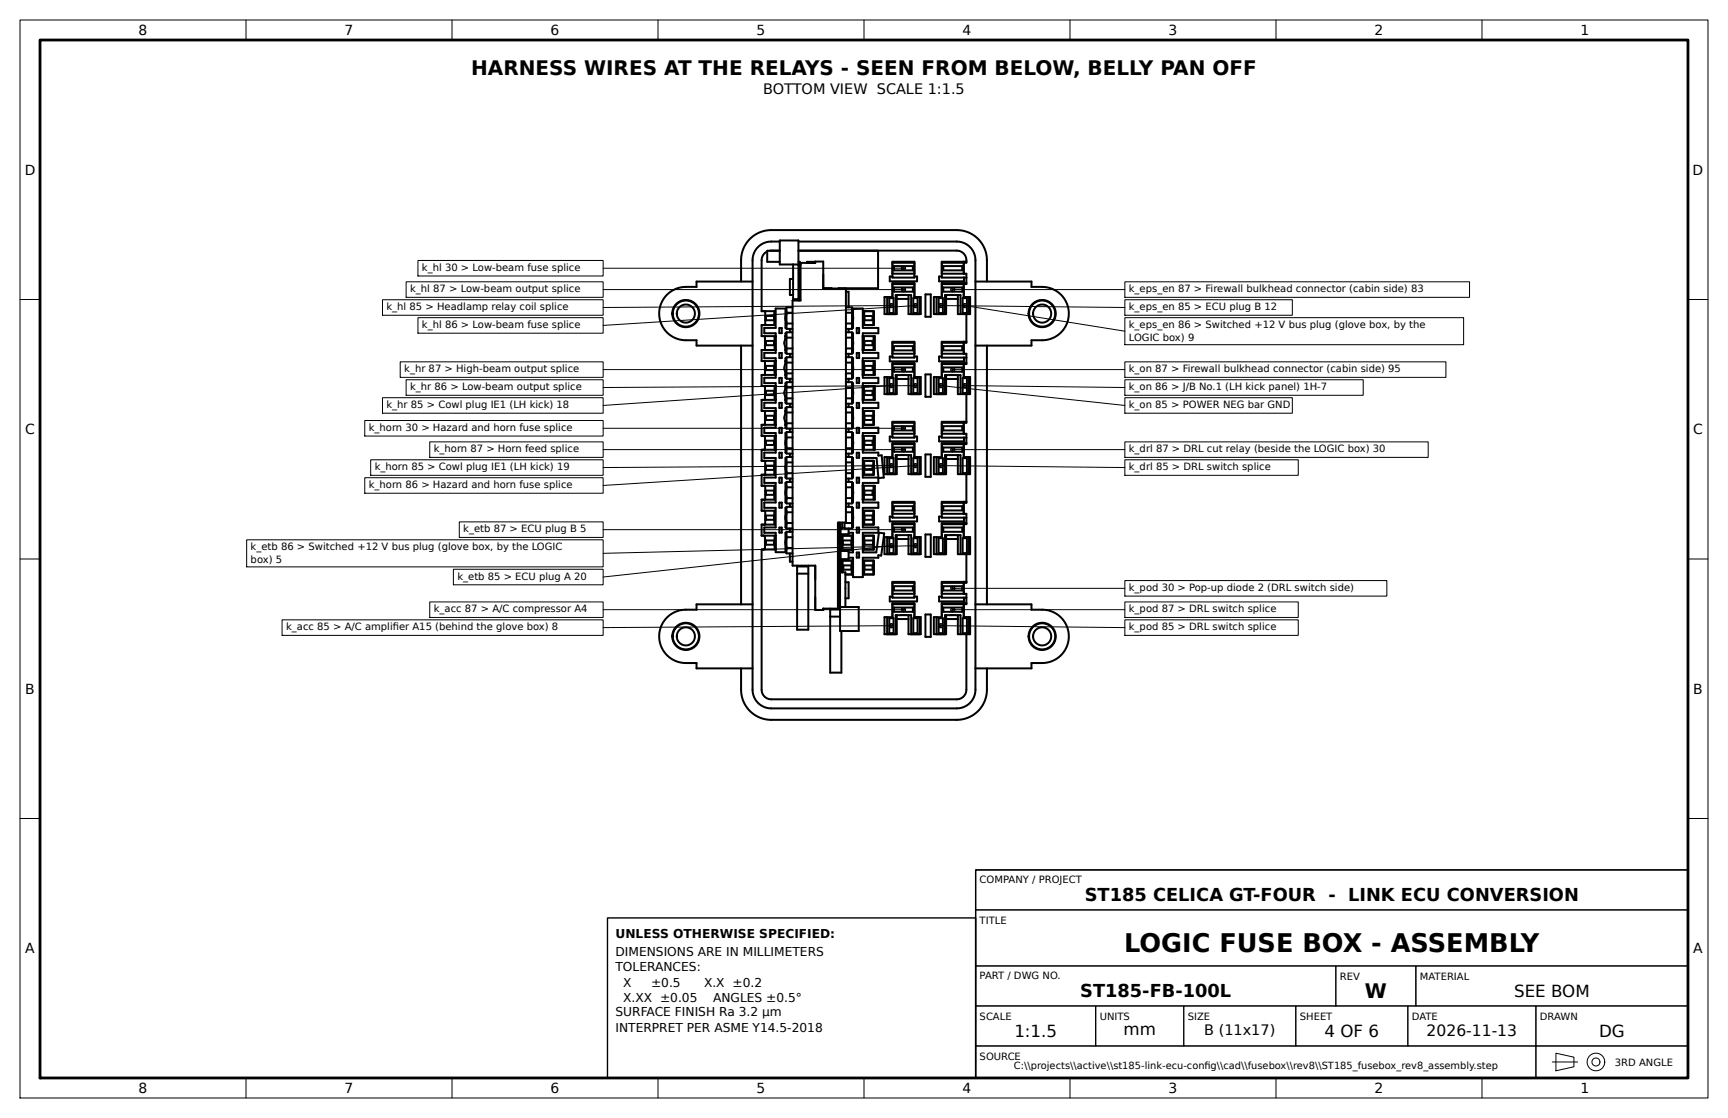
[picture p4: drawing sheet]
<svg xmlns="http://www.w3.org/2000/svg" width="432mm" height="279mm" viewBox="0 0 432 279" stroke-linecap="round" stroke-linejoin="round" font-family="sans-serif">
<g fill="none" stroke="#000" stroke-width=".5">
<path d="M185.2 70.4v-5.4a7.5 7.5 0 0 1 7.5-7.5h46.4a7.5 7.5 0 0 1 7.5 7.5v5.4M188 70.4h-13.9v1.3h-2.7a6.7 6.7 0 0 0-6.7 6.7 6.7 6.7 0 0 0 6.7 6.6h2.7v1.4h13.9M191.1 77.8h.1M191.2 77.8v3.4M191.3 79h2.1v1h-2.1zM191.4 79v1M191.7 62.9a2.4 2.4 0 0 0-1.4 2.1v12.8h3.4v3.4h-3.4v2.8h3.6v3.5h-3.6v2.7h3.6v3.5h-3.6v2.8h3.6v3.4h-3.6v2.8h3.6v3.5h-3.6v2.7h3.6v3.5h-3.6v2.8h3.4v3.4h-3.4v2.8h3.4v3.5h-3.4v2.7h3.4v3.5h-3.4v2.8h3.6v3.4h-3.6v35.1a2.4 2.4 0 0 0 2.4 2.4h46.4a2.4 2.4 0 0 0 2.4-2.4v-13.9M192.7 62.6l-.4 .1M193.5 77.8v3.4M194.8 60.4h-2.1a4.7 4.7 0 0 0-4.7 4.6v107.4a4.7 4.7 0 0 0 4.7 4.6h46.4a4.7 4.7 0 0 0 4.7-4.6v-107.4a4.7 4.7 0 0 0-4.7-4.6h-39.6M194.8 62.7h-3.1v2.7h3.1M196.3 79.1v-2h-2.5v4.8h-2.8v1.4h2.8v.7"/>
<path d="M196.3 79.9v2h.2M196.5 78.6a1.53 1.53 0 0 0 0 1.8M196.5 77.8v.9M196.5 78.2h1.5M198 76.8h-1.5v5.4h1.5M198.2 66.1h-3.4v-6h4.7v15M198.2 66.1v8.7h1.3M198.2 69.7h-.8v4h.8M198.2 66.1h1.3M199.5 62.7l39.6-.1a2.5 2.5 0 0 1 2.4 3.1h-6.2M199.5 65.4h.4v.6M199.9 65.7h-.2v9.4"/>
<path d="M200 66l-.5 .2h.5M203.7 65.4h-2v.3M205.7 68.6v3.5M205.7 72.1v-6.7h-2v.3h-3.7v9.4h-2v66.3h5.7v11h2v-.3h4.2M205.7 72l2.1 .1M205.7 72.1h5.7v58.5h-2v21.5M211.4 72.9h.6v3.9M211.4 76.8h1.5v5.4h-1.5M211.4 78.2h1.5M212.9 78.6l.3 .8-.3 1M212.9 77.8l.1 .9M213.2 79.1v-2h2.4v4.8h3.9v1.4h-3.9v.7"/>
<path d="M213.2 79.9v2h-.3M215.8 77.8h2.6v3.4h-2.6zM215.9 77.8v3.4M216 79h2.1v1h-2.1zM218 79v1M218.2 77.8v3.4M219.4 62.7v9.3l-9.8 .1M221.7 74.2v4.3M222.2 74.5h1.1v3.7h-1.1zM223 65.4h5.5v4h-5.5zM223 69.1h-.7v1.2h6.9v-1.2h-.7M223 65.7h5.5"/>
<path d="M223 68.4h5.5M223 71h5.5M223.4 66.5h4.7v1.1h-4.7zM223.4 71.8h4.7v1.1h-4.7zM223.8 78.5v-4.8h3.9v4.8M224.1 73.7v4.8h-3.1v-4.3h2v-3.5h5.5v3.5h1.6v4.3h-3.1v-4.8M224.1 74.7h2.9M225.2 73.7h.1M226.3 73.7h.1M228.2 74.5h1.1v3.7h-1.1zM229.8 74.2v4.3M231.3 73.6h1.3v5.6h-1.3z"/>
<path d="M234 74.2v4.3M234.6 74.5h1v3.7h-1zM235.3 68.4h6.2v2.6h-.7v3.2h1.6v4.3h-3.1v-4.8M235.3 69.1h-.6v1.2h6.2v-.9M235.3 71h5.5M235.7 66.5h4.8v1.1h-4.8zM235.7 71.8h4.8v1.1h-4.8zM236.1 78.5v-4.8h3.9v4.8M236.4 74.7h2.9M237.5 73.7h.1M238.6 73.7h.1M240.6 74.5h1v3.7h-1z"/>
<path d="M240.8 65.4h.1M240.8 65.7v2.7M240.8 70.7h.1M241.5 65.4h-6.2v4h6.2M241.5 70.7h-6.2v3.5h-2v4.3h3.1v-4.8M241.5 78.5v7.2h-6.2M242.1 74.2v4.3M243.8 70.4h14v1.3h2.6a6.7 6.7 0 0 1 6.7 6.7 6.7 6.7 0 0 1-6.7 6.6h-2.6v1.4h-14M185.2 86.4v64.6M190.8 84h.1M190.8 87.5h.1M190.8 90.2h.1"/>
<path d="M190.8 93.7h.1M190.8 96.5h.1M190.8 99.9h.1M191.1 81.2h.1M191.2 84v3.5M191.2 90.2v3.5M191.2 96.5v3.4M191.3 97.7h2.1v1h-2.1zM191.3 91.4h2.1v1.1h-2.1zM191.3 85.2h2.1v1.1h-2.1zM191.4 85.2v1.1M191.4 91.4v1.1"/>
<path d="M191.4 97.7v1M193.6 84v3.5M193.6 90.2v3.5M193.6 96.5v3.4M193.8 87.5v.7h-2.8v1.3h2.8v.7M193.8 93.7v.7h-2.8v1.3h2.8v.8M193.8 99.9v.8h-2.8v1.3h2.8v.7M194.7 88.2h.7v1.3h-.7zM194.7 82h.7v1.3h-.7zM194.7 94.5h.7v1.2h-.7zM196.2 92.8v.9h.3M196.2 99.1v.8h.3"/>
<path d="M196.2 86.6v.9h.3M196.3 87.5v.7h.2M196.3 93.7v.7h.2M196.3 99.9v.8h.2M196.5 80.3v.9M196.5 80.8h1.5M196.5 84.5a1.77 1.77 0 0 0 0 2.5M196.5 90.7a1.77 1.77 0 0 0 0 2.5M196.5 96.9a1.77 1.77 0 0 0 0 2.6M196.5 96.5h-.3v.8M196.5 90.2h-.3v.9M196.5 84h-.3v.9"/>
<path d="M196.5 83.3h-.2v.7M196.5 89.5h-.2v.7M196.5 95.7h-.2v.8M196.5 84.4h1.5M196.5 87.1h1.5M196.5 90.6h1.5M196.5 93.3h1.5M196.5 96.9h1.5M196.5 99.5h1.5M197.4 82.2v.8M197.4 88.4v.9M197.4 94.7v.8"/>
<path d="M198 83h-1.5v5.4h1.5M198 89.3h-1.5v5.4h1.5M198 95.5h-1.5v5.4h1.5M211.4 83h1.5v5.4h-1.5M211.4 80.8h1.5M211.4 84.4h1.5M211.4 87.1h1.5M211.4 89.3h1.5v5.4h-1.5M211.4 90.6h1.5M211.4 93.3h1.5M211.4 95.5h1.5v5.4h-1.5M211.4 96.9h1.5"/>
<path d="M211.4 99.5h1.5M212 82.2v.8M212 88.4v.9M212 94.7v.8M212.9 84.8l.3 .8-.3 1.1M212.9 91l.3 .8-.3 1.1M212.9 97.3l.3 .8-.3 1M212.9 96.5l.1 .9M212.9 90.2l.1 1M212.9 84l.1 .9M212.9 95.7h.3v2.1M212.9 89.5h.3v2.1"/>
<path d="M212.9 83.3h.3v2M213 92.8l-.1 .9M213 99l-.1 .9M213 86.5l-.1 1M213 80.3l-.1 .9M213.2 98.6v2.1h-.3M213.2 92.4v2h-.3M213.2 86.1v2.1h-.3M214.1 88.2h.6v1.3h-.6zM214.1 82h.6v1.3h-.6zM214.1 94.5h.6v1.2h-.6zM215.5 90.2h3.1v3.5h-3.1z"/>
<path d="M215.5 96.5h3.1v3.4h-3.1zM215.5 84h3.1v3.5h-3.1zM215.6 87.5v.7h3.9v1.3h-3.9v.7M215.6 93.7v.7h3.9v1.3h-3.9v.8M215.6 99.9v.8h3.9v1.3h-3.9v4.9h3.9v1.3h-3.9v.7M215.9 84v3.5M215.9 90.2v3.5M215.9 96.5v3.4M216 85.2h2.1v1.1h-2.1zM216 91.4h2.1v1.1h-2.1zM216 97.7h2.1v1h-2.1zM218 85.2v1.1"/>
<path d="M218 91.4v1.1M218 97.7v1M218.3 84v3.5M218.3 90.2v3.5M218.3 96.5v3.4M221.7 94.2v4.3M222.2 94.5h1.1v3.7h-1.1zM223 85.4h5.5v4h-5.5zM223 89.1h-.7v1.2h6.9v-1.2h-.7M223 85.7h5.5M223 88.4h5.5M223 91h5.5"/>
<path d="M223.4 86.5h4.7v1.1h-4.7zM223.4 91.8h4.7v1.1h-4.7zM223.8 98.5v-4.8h3.9v4.8M224.1 93.7v4.8h-3.1v-4.3h2v-3.5h5.5v3.5h1.6v4.3h-3.1v-4.8M224.1 94.7h2.9M225.2 93.7h.1M226.3 93.7h.1M228.2 94.5h1.1v3.7h-1.1zM229.8 94.2v4.3M231.3 93.6h1.3v5.6h-1.3zM234 94.2v4.3M234.6 94.5h1v3.7h-1z"/>
<path d="M235.3 89.1h-.6v1.2h6.2v-.9M235.3 88.4h6.2v2.6h-6.2M235.7 86.5h4.8v1.1h-4.8zM235.7 91.8h4.8v1.1h-4.8zM236.1 98.5v-4.8h3.9v4.8M236.4 94.7h2.9M237.5 93.7h.1M238.6 93.7h.1M240.6 94.5h1v3.7h-1zM240.8 85.4h.1M240.8 85.7v2.7M240.8 89.4h.1"/>
<path d="M240.8 90.7h.1M240.8 91v3.2h1.6v4.3h-3.1v-4.8M241.5 85.4h-6.2v4h6.2M241.5 90.7h-6.2v3.5h-2v4.3h3.1v-4.8M241.5 98.5v7.2h-6.2M242.1 94.2v4.3M246.6 86.4v64.6M190.8 102.7h.1M190.8 108.9h.1M190.8 112.4h.1M191.1 118.6h.1M191.2 102.7v3.5"/>
<path d="M191.2 108.9v3.5M191.2 115.2v3.4M191.3 116.4h2.1v1h-2.1zM191.3 110.1h2.1v1.1h-2.1zM191.3 103.9h2.1v1.1h-2.1zM191.4 103.9v1.1M191.4 110.1v1.1M191.4 116.4v1M193.5 115.2v3.4M193.6 102.7v3.5M193.6 108.9v3.5M193.8 112.4v.7h-2.8v1.4h2.8v4.9h-2.8v1.3h2.8v4.9h-2.8v1.3h2.8v4.9h-2.8v1.4h2.8v.7"/>
<path d="M193.8 106.2v.7h-2.8v1.3h2.8v.7M194.7 113.1h.7v1.3h-.7zM194.7 106.9h.7v1.3h-.7zM194.7 100.7h.7v1.3h-.7zM194.7 119.4h.7v1.3h-.7zM196.2 105.3v.9h.3M196.3 111.1v2h.2M196.3 117.3v2.1h.2M196.3 106.2v.7h.2M196.5 117.7v.9M196.5 111.5v.9M196.5 109.7a1.53 1.53 0 0 0 0 1.9"/>
<path d="M196.5 116a1.53 1.53 0 0 0 0 1.8M196.5 118.2h1.5M196.5 108.9v1M196.5 115.2v.9M196.5 114.5h-.2v2M196.5 108.2h-.2v2.1M196.5 109.3h1.5M196.5 112h1.5M196.5 115.6h1.5M196.5 103.2a1.77 1.77 0 0 0 0 2.5M196.5 102.7h-.3v.9M196.5 102h-.2v.7"/>
<path d="M196.5 103.1h1.5M196.5 105.8h1.5M197.4 100.9v.8M197.4 107.1v.9M197.4 113.4v.8M197.4 119.6v.8M198 101.7h-1.5v5.4h1.5M198 108h-1.5v5.4h1.5M198 114.2h-1.5v5.4h1.5M211.4 118.2h1.5M211.4 101.7h1.5v5.4h-1.5M211.4 103.1h1.5"/>
<path d="M211.4 105.8h1.5M211.4 108h1.5v5.4h-1.5M211.4 109.3h1.5M211.4 112h1.5M211.4 114.2h1.5v5.4h-1.5M211.4 115.6h1.5M212 100.9v.8M212 107.1v.9M212 113.4v.8M212 119.6v.8M212.9 103.5l.3 .8-.3 1.1M212.9 109.7l.3 .8-.3 1.1"/>
<path d="M212.9 116l.3 .8-.3 1M212.9 108.9l.1 1M212.9 102.7l.1 .9M212.9 115.2l.1 .9M212.9 114.5h.3v2M212.9 108.2h.3v2.1M212.9 102h.3v2M213 117.7l-.1 .9M213 111.5l-.1 .9M213 105.2l-.1 1M213.2 111.1v2h-.3M213.2 117.3v2.1h-.3"/>
<path d="M213.2 104.8v2.1h-.3M214.1 113.1h.6v1.3h-.6zM214.1 106.9h.6v1.3h-.6zM214.1 100.7h.6v1.3h-.6zM214.1 119.4h.6v1.3h-.6zM215.5 108.9h3.1v3.5h-3.1zM215.6 112.4v.7h3.9v.8l.8-.1 .5 5.6-1.3 .1-.5-5h-3.4v4.9h3.9v1.3h-3.9v.7M215.8 115.2h2.6v3.4h-2.6zM215.8 102.7h2.6v3.5h-2.6zM215.9 108.9v3.5M215.9 102.7v3.5M215.9 115.2v3.4"/>
<path d="M216 103.9h2.1v1.1h-2.1zM216 110.1h2.1v1.1h-2.1zM216 116.4h2.1v1h-2.1zM218 103.9v1.1M218 110.1v1.1M218 116.4v1M218.2 102.7v3.5M218.2 115.2v3.4M218.3 108.9v3.5M221.7 114.2v4.3M222.2 114.5h1.1v3.7h-1.1zM223 105.4h5.5v4h-5.5z"/>
<path d="M223 109.1h-.7v1.2h6.9v-1.2h-.7M223 105.7h5.5M223 108.4h5.5M223 111h5.5M223.4 106.5h4.7v1.1h-4.7zM223.4 111.8h4.7v1.1h-4.7zM223.8 118.5v-4.8h3.9v4.8M224.1 113.7v4.8h-3.1v-4.3h2v-3.5h5.5v3.5h1.6v4.3h-3.1v-4.8M224.1 114.7h2.9M225.2 113.7h1.1M228.2 114.5h1.1v3.7h-1.1zM229.8 114.2v4.3"/>
<path d="M231.3 113.6h1.3v5.6h-1.3zM234 114.2v4.3M234.6 114.5h1v3.7h-1zM235.3 109.1h-.6v1.2h6.2v-.9M235.3 108.4h6.2v2.6h-6.2M235.7 106.5h4.8v1.1h-4.8zM235.7 111.8h4.8v1.1h-4.8zM236.1 118.5v-4.8h3.9v4.8M236.4 114.7h2.9M240.6 114.5h1v3.7h-1zM240.8 105.4h.1M240.8 105.7v2.7"/>
<path d="M240.8 109.4h.1M240.8 110.7h.1M240.8 111v3.2h1.6v4.3h-3.1v-4.8M241.5 118.5v7.2h-.7v2.7M241.5 105.4h-6.2v4h6.2M241.5 110.7h-6.2v3.5h-2v4.3h3.1v-4.8M242.1 114.2v4.3M190.8 133.9h.1M190.8 137.3h.1M191.1 121.4h.1M191.1 124.9h.1M191.1 127.6h.1"/>
<path d="M191.1 131.1h.1M191.2 133.9v3.4M191.2 121.4v3.5M191.2 127.6v3.5M191.3 135.1h2.1v1h-2.1zM191.3 128.8h2.1v1.1h-2.1zM191.3 122.6h2.1v1.1h-2.1zM191.4 122.6v1.1M191.4 128.8v1.1M191.4 135.1v1M193.5 121.4v3.5M193.5 127.6v3.5"/>
<path d="M193.6 133.9v3.4M194.7 125.6h.7v1.3h-.7zM194.7 131.8h.7v1.3h-.7zM196.3 129.8v2h.2M196.3 136v2h-2.5v-.7M196.3 123.5v2.1h.2M196.5 136.4v.9M196.5 130.2v.9M196.5 123.9v1M196.5 122.2a1.53 1.53 0 0 0 0 1.9M196.5 128.4a1.53 1.53 0 0 0 0 1.9M196.5 134.7a1.53 1.53 0 0 0 0 1.8"/>
<path d="M196.5 134.3h1.5M196.5 133.9v.9M196.5 127.6v1M196.5 121.4v.9M196.5 120.7h-.2v2M196.5 126.9h-.2v2.1M196.5 133.2h-.2v2M196.5 121.8h1.5M196.5 124.5h1.5M196.5 128h1.5M196.5 130.7h1.5M196.5 136.9h1.5"/>
<path d="M197.4 125.8v.9M197.4 132.1v.8M197.4 138.3v2.1h.6M198 132.9h-1.5v5.4h1.5M198 120.4h-1.5v5.4h1.5M198 126.7h-1.5v5.4h1.5M209.7 130.6v21.2M209.9 130.6v27.1h4.7v-6h-3.3M209.9 137.7h2.1v2h-2.1M210 132v1.5M210 137.7v2M210.4 133.9h2.6v3.4h-2.6z"/>
<path d="M210.4 130.6v1.4h-.5M210.6 133.9v3.4M210.6 135.1h2.1v1h-2.1zM211 130.6v1.3h-.6M211 130.7h1.9M211.4 120.4h1.5v5.4h-1.5M211.4 121.8h1.5M211.4 124.5h1.5M211.4 126.7h1.5v5.4h-1.9M211.4 128h1.5M212 133.2h1.2v4.9h-1.2M212 125.8v.9"/>
<path d="M212 132.1v1.4h-2.1M212.8 133.9v3.4M212.9 122.2l.3 .8-.3 1.1M212.9 128.4l.3 .8-.3 1.1M212.9 127.6l.1 1M212.9 121.4l.1 .9M212.9 120.7h.3v2M212.9 126.9h.3v2.1M213 130.2l-.1 .9M213 123.9l-.1 1M213.2 129.8v2h-.3M213.2 123.5v2.1h-.3"/>
<path d="M214.1 125.6h.6v1.3h-.6zM214.1 131.8h.6v1.3h-.6zM214.1 138.1h.6v1.2h-.6zM215.5 121.4h3.1v3.5h-3.1zM215.6 124.9v.7h3.9v1.3h-3.9v4.9h3.9v1.4h-3.9v4.9h3.4l.6-5 1.4 .2-.8 5.5h-.7v.6h-3.9v4.8h-2.4v-4.8h-1.2M215.8 133.9h2.6v3.4h-2.6zM215.8 127.6h2.6v3.5h-2.6zM215.9 121.4v3.5M215.9 127.6v3.5M215.9 133.9v3.4M216 122.6h2.1v1.1h-2.1zM216 128.8h2.1v1.1h-2.1z"/>
<path d="M216 135.1h2.1v1h-2.1zM218 122.6v1.1M218 128.8v1.1M218.2 127.6v3.5M218.2 133.9v3.4M218.3 121.4v3.5M221.7 134.2v4.3M222.2 134.5h1.1v3.7h-1.1zM223 125.4h5.5v4h-5.5zM223 129.1h-.7v1.2h6.9v-1.2h-.7M223 125.7h5.5M223 128.4h5.5"/>
<path d="M223 131h5.5M223.4 126.5h4.7v1.1h-4.7zM223.4 131.8h4.7v1.1h-4.7zM223.8 138.5v-4.8h3.9v4.8M224.1 133.7v4.8h-3.1v-4.3h2v-3.5h5.5v3.5h1.6v4.3h-3.1v-4.8M224.1 134.7h2.9M228.2 134.5h1.1v3.7h-1.1zM229.8 134.2v4.3M231.3 133.6h1.3v5.6h-1.3zM234 134.2v4.3M234.6 134.5h1v3.7h-1zM235.3 129.1h-.6v1.2h6.2v-.9"/>
<path d="M235.3 125.7h5.5M235.3 128.4h6.2v2.6h-6.2M235.7 126.5h4.8v1.1h-4.8zM235.7 131.8h4.8v1.1h-4.8zM236.1 138.5v-4.8h3.9v4.8M236.4 134.7h2.9M237.5 133.7h1.1M240.6 134.5h1v3.7h-1zM240.8 129.4h.1M240.8 130.7h.1M240.8 131v3.2h1.6v4.3h-3.1v-4.8M241.5 125.4h-6.2v4h6.2"/>
<path d="M241.5 130.7h-6.2v3.5h-2v4.3h3.1v-4.8M241.5 138.5v7.2h-6.2M242.1 134.2v4.3M188 151h-13.9v1.4h-2.7a6.7 6.7 0 0 0-6.7 6.6 6.7 6.7 0 0 0 6.7 6.7h2.7v1.3h13.9M199.2 141.4v16h2.8v-16M199.2 143.4h2.8M199.2 141.6h2.8M207.4 152.1v16h2.9v-10.4M207.4 154.1h2.5M207.4 152.3h2.5M209.4 151.6h.5l-.2 .2M209.4 151.8h.3"/>
<path d="M209.9 143h1.4v8.7M209.9 151.7h1.4M210.4 143v-2.9h2.6v3.5h-1.7M210.6 140.1v2.9M210.6 141.3h2.1v1.1h-2.1zM210.7 141.3v1.1M211.3 145.5h.7v4h-.7M212.8 140.1v3.5M215.8 140.1h2.6v3.5h-2.6zM215.9 140.1v3.5M216 141.3h2.1v1.1h-2.1zM218 141.3v1.1"/>
<path d="M218.2 140.1v3.5M221.7 154.2v4.3M222.2 154.5h1.1v3.7h-1.1zM223 145.4h5.5v4h-5.5zM223 149.1h-.7v1.2h6.9v-1.2h-.7M223 145.7h5.5M223 148.4h5.5M223 151h5.5M223.4 146.5h4.7v1.1h-4.7zM223.4 151.8h4.7v1.1h-4.7zM223.8 158.5v-4.8h3.9v4.8M224.1 153.7v4.8h-3.1v-4.3h2v-3.5h5.5v3.5h1.6v4.3h-3.1v-4.8"/>
<path d="M224.1 154.7h2.9M225.2 153.7h1.1M228.2 154.5h1.1v3.7h-1.1zM229.8 154.2v4.3M231.3 153.6h1.3v5.6h-1.3zM234 154.2v4.3M234.6 154.5h1v3.7h-1zM235.3 149.1h-.6v1.2h6.2v-.9M235.3 148.4h5.5M235.7 146.5h4.8v1.1h-4.8zM235.7 151.8h4.8v1.1h-4.8zM236.1 158.5v-4.8h3.9v4.8"/>
<path d="M236.4 154.7h2.9M237.5 153.7h1.1M240.6 154.5h1v3.7h-1zM240.8 145.4h.1M240.8 145.7v2.7h.7v2.6h-6.2M240.8 149.4h.1M240.8 150.7h.1M240.8 151v3.2h1.6v4.3h-3.1v-4.8M241.5 145.4h-6.2v4h6.2M241.5 150.7h-6.2v3.5h-2v4.3h3.1v-4.8M242.1 154.2v4.3M243.8 151h14v1.4h2.6a6.7 6.7 0 0 1 6.7 6.6 6.7 6.7 0 0 1-6.7 6.7h-2.6v1.3h-14"/>
<path d="M185.2 167v5.4a7.5 7.5 0 0 0 7.5 7.5h46.4a7.5 7.5 0 0 0 7.5-7.5v-5.4"/>
<circle cx="171.4" cy="78.4" r="3.4"/>
<circle cx="171.4" cy="78.4" r="3.3"/>
<circle cx="171.4" cy="78.4" r="2.27"/>
<circle cx="260.4" cy="78.4" r="3.3"/>
<circle cx="260.4" cy="78.4" r="3.4"/>
<circle cx="260.4" cy="78.4" r="2.27"/>
<circle cx="171.4" cy="159" r="3.4"/>
<circle cx="171.4" cy="159" r="3.3"/>
<circle cx="171.4" cy="159" r="2.27"/>
<circle cx="260.4" cy="159" r="3.3"/>
<circle cx="260.4" cy="159" r="2.27"/>
<circle cx="260.4" cy="159" r="3.4"/>
</g>
<g fill="none" stroke="#000" stroke-width=".25">
<path d="M5 5h421.8v269.4h-421.8zM61.5 5v5M112.9 5v5M164.4 5v5M215.9 5v5M267.4 5v5M318.9 5v5M370.3 5v5M5 74.8h5M95.6 74.9h55.1v3.9h-55.1zM101.5 70.4h49.2v3.9h-49.2zM104.4 65.1h46.3v3.9h-46.3z"/>
<path d="M104.4 79.4h46.3v3.9h-46.3zM150.7 67h75.1M150.7 72.4h75.1M222.7 76.4l-72 .4M228.7 76.4l-78 4.9M235.1 76.4l46 .4M238.1 72.4h43M241.1 76.4l40 6.4M281.1 70.4h86.1v3.9h-86.1zM281.1 74.9h41.8v3.9h-41.8zM281.1 79.4h84.6v6.7h-84.6zM421.8 74.8h5"/>
<path d="M95.6 99.4h55.1v3.9h-55.1zM100 90.4h50.7v3.9h-50.7zM101.5 94.9h49.2v3.9h-49.2zM150.7 92.4h75.1M222.7 96.4l-72 4.9M228.7 96.4l-78 .4M235.1 96.4l46 4.9M238.1 92.4h43M241.1 96.4l40 .4M281.1 90.4h80.2v3.9h-80.2zM281.1 94.9h59.5v3.9h-59.5zM281.1 99.4h41.8v3.9h-41.8z"/>
<path d="M91.2 105.1h59.5v3.9h-59.5zM91.2 119.4h59.5v3.9h-59.5zM92.6 114.9h58.1v3.9h-58.1zM107.4 110.4h43.3v3.9h-43.3zM150.7 107h75.1M150.7 112.4h75.1M222.7 116.4l-72 .4M228.7 116.4l-78 4.9M235.1 116.4l46 .4M238.1 112.4h43M281.1 110.4h75.8v3.9h-75.8zM281.1 114.9h43.3v3.9h-43.3z"/>
<path d="M5 139.7h5M61.6 134.9h89.1v6.8h-89.1zM114.8 130.4h35.9v3.9h-35.9zM150.7 132.4h75.1M222.7 136.4l-72 7.8M228.7 136.4l-78 1.9M421.8 139.7h5M70.5 154.9h80.2v3.9h-80.2zM107.4 150.4h43.3v3.9h-43.3zM113.3 142.3h37.4v3.8h-37.4zM150.7 152.4h75.1M222.7 156.4l-72 .4"/>
<path d="M235.1 156.4l46 .4M238.1 152.4h43M238.1 147h43M281.1 145.1h65.5v3.9h-65.5zM281.1 150.4h43.3v3.9h-43.3zM281.1 154.9h43.3v3.9h-43.3zM5 204.5h5M243.8 217.4h178v10h-178zM421.8 204.5h5M243.8 227.4h178v14h-178zM243.8 241.4h90v10h-90zM243.8 251.4h30v10h-30z"/>
<path d="M273.8 251.4h22v10h-22zM295.8 251.4h28v10h-28zM323.8 251.4h28v10h-28zM333.8 241.4h20v10h-20zM351.8 251.4h32v10h-32zM353.8 241.4h68v10h-68zM383.8 251.4h38v10h-38zM61.5 269.4v5M112.9 269.4v5M164.4 269.4v5M215.9 269.4v5M243.8 261.4h140v8h-140z"/>
<path d="M267.4 269.4v5M318.9 269.4v5M370.3 269.4v5M383.8 261.4h38v8h-38zM388.8 263.2l4.5 1v2.4l-4.5 1z"/>
<circle cx="398.8" cy="265.4" r="2.2"/>
<circle cx="398.8" cy="265.4" r="1"/>
</g>
<g fill="none" stroke="#000" stroke-width=".35">
<path d="M243.8 217.4h178v52h-178zM151.8 229.4h92v40h-92z"/>
<circle cx="222.8" cy="76.4" r=".5"/>
<circle cx="225.7" cy="72.4" r=".5"/>
<circle cx="225.7" cy="67" r=".5"/>
<circle cx="228.8" cy="76.4" r=".5"/>
<circle cx="235.1" cy="76.4" r=".5"/>
<circle cx="238.1" cy="72.4" r=".5"/>
<circle cx="241.1" cy="76.4" r=".5"/>
<circle cx="222.8" cy="96.4" r=".5"/>
<circle cx="225.7" cy="92.4" r=".5"/>
<circle cx="228.8" cy="96.4" r=".5"/>
<circle cx="235.1" cy="96.4" r=".5"/>
<circle cx="238.1" cy="92.4" r=".5"/>
<circle cx="241.1" cy="96.4" r=".5"/>
<circle cx="222.8" cy="116.4" r=".5"/>
<circle cx="225.7" cy="112.4" r=".5"/>
<circle cx="225.7" cy="107" r=".5"/>
<circle cx="228.8" cy="116.4" r=".5"/>
<circle cx="235.1" cy="116.4" r=".5"/>
<circle cx="238.1" cy="112.4" r=".5"/>
<circle cx="222.8" cy="136.4" r=".5"/>
<circle cx="225.7" cy="132.4" r=".5"/>
<circle cx="228.8" cy="136.4" r=".5"/>
<circle cx="222.8" cy="156.4" r=".5"/>
<circle cx="225.7" cy="152.4" r=".5"/>
<circle cx="235.1" cy="156.4" r=".5"/>
<circle cx="238.1" cy="152.4" r=".5"/>
<circle cx="238.1" cy="147" r=".5"/>
</g>
<path d="M10 10h411.8v259.4h-411.8z" fill="none" stroke="#000" stroke-width=".7"/>
<path d="M387.8 265.4h6.5" fill="none" stroke="#000" stroke-width=".25" stroke-dasharray="8 1.5 1.5 1.5" stroke-linecap="butt"/>
<g fill="#000">
<path d="M222.5 75.9l.8 .5-.8 .4zM225.4 66.6l.9 .4-.9 .5zM225.4 71.9l.9 .5-.9 .4zM228.5 75.9l.8 .5-.8 .4zM234.8 75.9l.8 .5-.8 .4zM237.8 71.9l.8 .5-.8 .4zM240.8 75.9l.8 .5-.8 .4zM222.5 95.9l.8 .5-.8 .4zM225.4 91.9l.9 .5-.9 .4zM228.5 95.9l.8 .5-.8 .4zM234.8 95.9l.8 .5-.8 .4zM237.8 91.9l.8 .5-.8 .4z"/>
<path d="M240.8 95.9l.8 .5-.8 .4zM222.5 115.9l.8 .5-.8 .4zM225.4 106.6l.9 .4-.9 .5zM225.4 111.9l.9 .5-.9 .4zM228.5 115.9l.8 .5-.8 .4zM234.8 115.9l.8 .5-.8 .4zM237.8 111.9l.8 .5-.8 .4zM222.5 135.9l.8 .5-.8 .4zM225.4 131.9l.9 .5-.9 .4zM228.5 135.9l.8 .5-.8 .4zM222.5 155.9l.8 .5-.8 .4zM225.4 151.9l.9 .5-.9 .4z"/>
<path d="M234.8 155.9l.8 .5-.8 .4zM237.8 146.6l.8 .4-.8 .5zM237.8 151.9l.8 .5-.8 .4z"/>
</g>
<text font-size="6.4" x="280.9" y="237.9">LOGIC FUSE BOX - ASSEMBLY</text>
<g font-size="5">
<text x="117.7" y="18.6">HARNESS WIRES AT THE RELAYS - SEEN FROM BELOW, BELLY PAN OFF</text>
<text x="341" y="249.4">W</text>
</g>
<g font-size="4.4">
<text x="271.1" y="225.2">ST185 CELICA GT-FOUR - LINK ECU CONVERSION</text>
<text x="269.9" y="249.2">ST185-FB-100L</text>
</g>
<g font-size="4.2">
<text x="378.4" y="249.1">SEE BOM</text>
<text x="253.5" y="259.1">1:1.5</text>
<text x="280.7" y="258.8">mm</text>
<text x="331" y="259.1">4 OF 6</text>
<text x="399.6" y="259.1">DG</text>
</g>
<text font-size="3.9" x="356.5" y="259">2026-11-13</text>
<g font-size="3.6">
<text x="190.7" y="23.6">BOTTOM VIEW SCALE 1:1.5</text>
<text x="300.9" y="258.7">B (11x17)</text>
</g>
<g font-size="3.5">
<text x="34.6" y="8.8">8</text>
<text x="86.1" y="8.8">7</text>
<text x="137.6" y="8.8">6</text>
<text x="189.1" y="8.7">5</text>
<text x="240.5" y="8.8">4</text>
<text x="292" y="8.8">3</text>
<text x="343.5" y="8.8">2</text>
<text x="395" y="8.8">1</text>
<text x="6.2" y="43.7">D</text>
<text x="423" y="43.7">D</text>
<text x="6.3" y="108.5">C</text>
<text x="423.1" y="108.5">C</text>
<text x="6.3" y="173.4">B</text>
<text x="423.1" y="173.4">B</text>
<text x="6.3" y="238.2">A</text>
<text x="423.1" y="238.2">A</text>
<text x="34.6" y="273.2">8</text>
<text x="86.1" y="273.2">7</text>
<text x="137.6" y="273.2">6</text>
<text x="189.1" y="273.1">5</text>
<text x="240.5" y="273.2">4</text>
<text x="292" y="273.2">3</text>
<text x="343.5" y="273.2">2</text>
<text x="395" y="273.2">1</text>
</g>
<g font-size="3.1">
<text x="153.8" y="234.4">UNLESS OTHERWISE SPECIFIED:</text>
<text x="153.8" y="238.9">DIMENSIONS ARE IN MILLIMETERS</text>
<text x="153.8" y="242.7">TOLERANCES:</text>
<text x="155.7" y="246.6">X</text>
<text x="155.7" y="250.4">X.XX ±0.05</text>
<text x="162.7" y="246.6">±0.5</text>
<text x="175.9" y="246.6">X.X ±0.2</text>
<text x="178.2" y="250.4">ANGLES ±0.5°</text>
<text x="153.8" y="253.9">SURFACE FINISH Ra 3.2 µm</text>
<text x="153.8" y="258">INTERPRET PER ASME Y14.5-2018</text>
</g>
<g font-size="2.5">
<text x="105.4" y="67.7">k_hl 30 &gt; Low-beam fuse splice</text>
<text x="96.6" y="77.5">k_hl 85 &gt; Headlamp relay coil splice</text>
<text x="102.5" y="73">k_hl 87 &gt; Low-beam output splice</text>
<text x="282.1" y="73">k_eps_en 87 &gt; Firewall bulkhead connector (cabin side) 83</text>
<text x="282.1" y="77.5">k_eps_en 85 &gt; ECU plug B 12</text>
<text x="105.4" y="82">k_hl 86 &gt; Low-beam fuse splice</text>
<text x="282.1" y="81.9">k_eps_en 86 &gt; Switched +12 V bus plug (glove box, by the</text>
<text x="282.1" y="85.1">LOGIC box) 9</text>
<text x="101" y="93">k_hr 87 &gt; High-beam output splice</text>
<text x="282.1" y="93">k_on 87 &gt; Firewall bulkhead connector (cabin side) 95</text>
<text x="96.6" y="102">k_hr 85 &gt; Cowl plug IE1 (LH kick) 18</text>
<text x="102.5" y="97.5">k_hr 86 &gt; Low-beam output splice</text>
<text x="282.1" y="97.5">k_on 86 &gt; J/B No.1 (LH kick panel) 1H-7</text>
<text x="282.1" y="102">k_on 85 &gt; POWER NEG bar GND</text>
<text x="92.2" y="107.7">k_horn 30 &gt; Hazard and horn fuse splice</text>
<text x="108.4" y="113">k_horn 87 &gt; Horn feed splice</text>
<text x="282.1" y="113">k_drl 87 &gt; DRL cut relay (beside the LOGIC box) 30</text>
<text x="93.6" y="117.5">k_horn 85 &gt; Cowl plug IE1 (LH kick) 19</text>
<text x="282.1" y="117.5">k_drl 85 &gt; DRL switch splice</text>
<text x="92.2" y="122">k_horn 86 &gt; Hazard and horn fuse splice</text>
<text x="62.6" y="137.4">k_etb 86 &gt; Switched +12 V bus plug (glove box, by the LOGIC</text>
<text x="115.8" y="133">k_etb 87 &gt; ECU plug B 5</text>
<text x="62.6" y="140.6">box) 5</text>
<text x="114.3" y="144.9">k_etb 85 &gt; ECU plug A 20</text>
<text x="282.1" y="147.7">k_pod 30 &gt; Pop-up diode 2 (DRL switch side)</text>
<text x="108.4" y="153">k_acc 87 &gt; A/C compressor A4</text>
<text x="282.1" y="153">k_pod 87 &gt; DRL switch splice</text>
<text x="71.5" y="157.5">k_acc 85 &gt; A/C amplifer A15 (behind the glove box) 8</text>
<text x="98.1" y="157.5">i</text>
<text x="282.1" y="157.5">k_pod 85 &gt; DRL switch splice</text>
<text x="244.8" y="220.6">COMPANY / PROJECT</text>
<text x="244.8" y="230.9">TITLE</text>
<text x="244.8" y="244.8">PART / DWG NO.</text>
<text x="334.8" y="244.9">REV</text>
<text x="354.8" y="244.9">MATERIAL</text>
<text x="244.8" y="254.9">SCALE</text>
<text x="274.8" y="254.9">UNITS</text>
<text x="296.8" y="254.9">SIZE</text>
<text x="324.8" y="254.9">SHEET</text>
<text x="352.8" y="254.9">DATE</text>
<text x="384.8" y="254.9">DRAWN</text>
<text x="244.8" y="264.9">SOURCE</text>
<text x="253.4" y="267.2">C:\\projects\\active\\st185-link-ecu-confg\\cad\\fusebox\\rev8\\ST185_fusebox_rev8_assembly.step</text>
<text x="300.9" y="267.2">i</text>
<text x="403.5" y="266.3">3RD ANGLE</text>
</g>
</svg>
